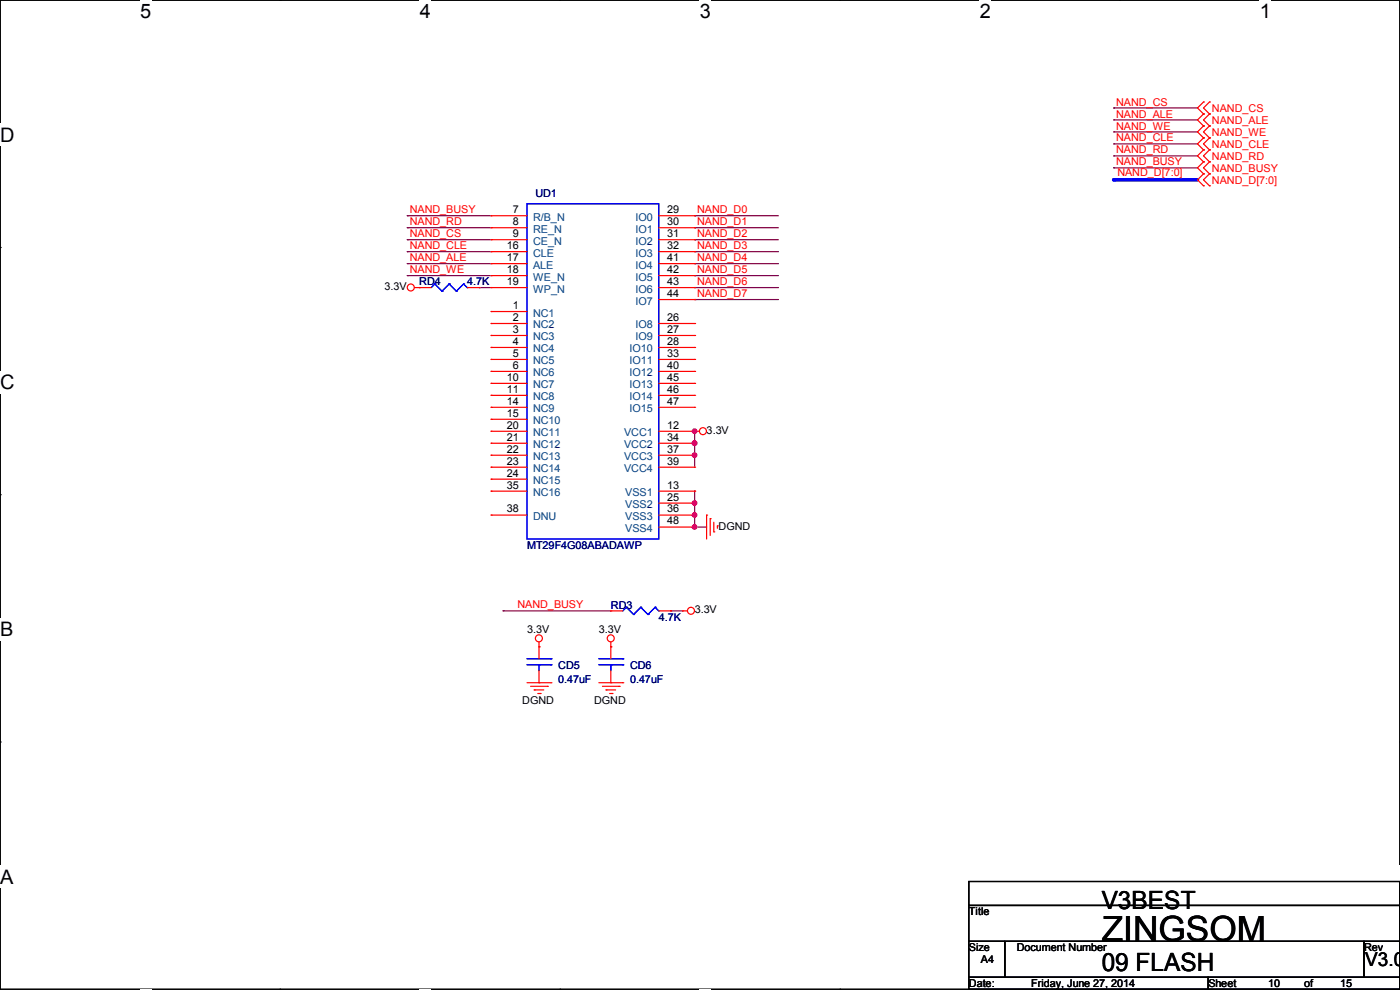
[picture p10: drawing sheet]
<svg xmlns="http://www.w3.org/2000/svg" width="297mm" height="210mm" viewBox="0 0 297 210" stroke-linecap="round" stroke-linejoin="round" font-family="sans-serif">
<path d="M0 0h297v209.8h-297z" fill="none" stroke="#000" stroke-width=".25"/>
<g fill="#fff">
<path d="M29.7 0h2.4v4.8h-2.4z"/>
<path d="M29.7 209.8h2.4v.2h-2.4z"/>
</g>
<path d="M59.4 0h.1M59.4 209.8h.1" fill="none" stroke="#000" stroke-width=".25"/>
<g fill="#fff">
<path d="M89.1 0h2.3v4.8h-2.3z"/>
<path d="M89.1 209.8h2.3v.2h-2.3z"/>
</g>
<path d="M118.8 0h.1M118.8 209.8h.1" fill="none" stroke="#000" stroke-width=".25"/>
<g fill="#fff">
<path d="M148.5 0h2.3v4.8h-2.3z"/>
<path d="M148.5 209.8h2.3v.2h-2.3z"/>
</g>
<path d="M178.2 0h.1M178.2 209.8h.1" fill="none" stroke="#000" stroke-width=".25"/>
<g fill="#fff">
<path d="M207.9 0h2.3v4.8h-2.3z"/>
<path d="M207.9 209.8h2.3v.2h-2.3z"/>
</g>
<path d="M237.6 0h.1M237.6 209.8h.1" fill="none" stroke="#000" stroke-width=".25"/>
<g fill="#fff">
<path d="M267.3 0h2.3v4.8h-2.3z"/>
<path d="M267.3 209.8h2.3v.2h-2.3z"/>
<path d="M0 26.2h3.1v4.8h-3.1z"/>
<path d="M0 78.7h3.1v4.7h-3.1z"/>
</g>
<path d="M0 52.5h.1M297 52.5h.1" fill="none" stroke="#000" stroke-width=".25"/>
<path d="M0 131.1h2.9v4.8h-2.9z" fill="#fff"/>
<path d="M0 104.9h.1M297 104.9h.1" fill="none" stroke="#000" stroke-width=".25"/>
<g fill="#fff">
<path d="M0 183.6h2.9v4.7h-2.9z"/>
<path d="M296.9 183.6h.1v4.7h-.1z"/>
</g>
<path d="M0 157.4h.1M297 157.4h.1" fill="none" stroke="#000" stroke-width=".25"/>
<g fill="none" stroke="#800040" stroke-width=".25">
<path d="M236.3 30.5h.1M236.3 35.6h.1M236.3 22.9h.1M236.3 25.4h.1M236.3 28h.1M236.3 33.1h.1M236.3 30.5h17.7M236.3 35.6h17.7M236.3 22.9h17.7M236.3 25.4h17.7M236.3 28h17.7M236.3 33.1h17.7"/>
<path d="M86.4 53.4h.1M86.4 50.8h.1M86.4 48.3h.1M86.4 55.9h.1M86.4 45.8h.1M86.4 58.5h.1M86.4 55.9h17.8M86.4 58.5h17.8M86.4 53.4h17.8M86.4 45.8h17.8M86.4 50.8h17.8M86.4 48.3h17.8"/>
<path d="M147.4 55.9h.1M147.4 58.5h.1M147.4 45.8h.1M147.4 48.3h.1M147.4 50.8h.1M147.4 53.4h.1M147.4 55.9h17.7M147.4 58.5h17.7M147.4 53.4h17.7M147.4 45.8h17.7M147.4 50.8h17.7M147.4 48.3h17.7"/>
<path d="M101.6 61h.1M101.6 61h2.6M147.4 61h.1M147.4 63.5h.1M147.4 61h17.7M147.4 63.5h17.7M147.4 94h.1M147.4 96.6h.1M147.4 91.5h.1M147.4 91.5v7.6M147.4 106.7h.1M147.4 109.3h.1"/>
<path d="M147.4 104.2h.1M147.4 111.8h.1M147.4 104.2v7.6M147.4 111.8h2.5M106.7 129.6h.1M106.7 129.6h22.9M142.3 129.6h.1M142.3 129.6h2.5"/>
</g>
<g fill="#f0f" stroke="#f0f" stroke-width=".25">
<circle cx="147.3" cy="94" r=".49"/>
<circle cx="147.3" cy="96.5" r=".49"/>
<circle cx="147.3" cy="91.5" r=".49"/>
<circle cx="147.3" cy="106.7" r=".49"/>
<circle cx="147.3" cy="109.2" r=".49"/>
<circle cx="147.3" cy="111.8" r=".49"/>
</g>
<path d="M236.3 38.1h17.7" fill="none" stroke="#00f" stroke-width=".76"/>
<circle cx="236.3" cy="38.1" r=".38" fill="#00f"/>
<g fill="none" stroke="#f00" stroke-width=".25">
<path d="M255.3 29.3h.1M255.3 31.8h.1M255.3 34.3h.1M255.3 36.9h.1M255.3 39.4h.1M255.3 21.6h.1M255.3 24.2h.1M255.3 26.7h.1M255.3 29.3l-1.3 1.2 1.3 1.3M255.3 31.8l-1.3 1.3 1.3 1.2M255.3 34.3l-1.3 1.3 1.3 1.3M255.3 36.9l-1.3 1.2 1.3 1.3"/>
<path d="M255.3 21.6l-1.3 1.3 1.3 1.3M255.3 24.2l-1.3 1.2 1.3 1.3M255.3 26.7l-1.3 1.3 1.3 1.3M256.6 31.8h.1M256.6 29.3h.1M256.6 34.3h.1M256.6 36.9h.1M256.6 39.4h.1M256.6 24.2h.1M256.6 21.6h.1M256.6 26.7h.1M256.6 29.3l-1.3 1.2 1.3 1.3"/>
<path d="M256.6 31.8l-1.3 1.3 1.3 1.2M256.6 34.3l-1.3 1.3 1.3 1.3M256.6 36.9l-1.3 1.2 1.3 1.3M256.6 21.6l-1.3 1.3 1.3 1.3M256.6 24.2l-1.3 1.2 1.3 1.3M256.6 26.7l-1.3 1.3 1.3 1.3M104.2 45.8h.1M104.2 48.3h.1M104.2 50.8h.1M104.2 53.4h.1M104.2 55.9h.1M104.2 58.5h.1"/>
<path d="M104.2 45.8h7.6M104.2 48.3h7.6M104.2 50.8h7.6M104.2 53.4h7.6M104.2 55.9h7.6M104.2 58.5h7.6M139.7 45.8h7.7M139.7 48.3h7.7M139.7 50.8h7.7M139.7 53.4h7.7M139.7 55.9h7.7M139.7 58.5h7.7"/>
<path d="M147.4 45.8h.1M147.4 48.3h.1M147.4 50.8h.1M147.4 53.4h.1M147.4 55.9h.1M147.4 58.5h.1M87.9 61h3.6M88.9 61h.1M99.1 61h2.5M101.6 61h.1M104.2 61h.1M104.2 66.1h.1"/>
<path d="M104.2 68.6h.1M104.2 71.2h.1M104.2 73.7h.1M104.2 76.2h.1M104.2 78.8h.1M104.2 61h7.6M104.2 68.6h7.6M104.2 66.1h7.6M104.2 71.2h7.6M104.2 73.7h7.6M104.2 76.2h7.6M104.2 78.8h7.6"/>
<path d="M139.7 61h7.7M139.7 68.6h7.7M139.7 71.2h7.7M139.7 73.7h7.7M139.7 76.2h7.7M139.7 78.8h7.7M139.7 63.5h7.7M147.4 68.6h.1M147.4 71.2h.1M147.4 73.7h.1M147.4 76.2h.1M147.4 78.8h.1"/>
<path d="M147.4 61h.1M147.4 63.5h.1M104.2 83.9h.1M104.2 86.4h.1M104.2 88.9h.1M104.2 91.5h.1M104.2 94h.1M104.2 96.6h.1M104.2 99.1h.1M104.2 81.3h.1M104.2 91.5h7.6M104.2 83.9h7.6"/>
<path d="M104.2 86.4h7.6M104.2 88.9h7.6M104.2 94h7.6M104.2 96.6h7.6M104.2 99.1h7.6M104.2 81.3h7.6M139.7 91.5h8.7M139.7 83.9h7.7M139.7 86.4h7.7M139.7 94h7.7M139.7 96.6h7.7M139.7 99.1h7.7"/>
<path d="M139.7 81.3h7.7M147.4 91.5h.1M147.4 94h.1M147.4 99.1h.1M147.4 81.3h.1M147.4 83.9h.1M147.4 86.4h.1M147.4 96.6h.1M104.2 109.3h.1M104.2 101.6h.1M104.2 104.2h.1M104.2 109.3h7.6"/>
<path d="M104.2 101.6h7.6M104.2 104.2h7.6M139.7 106.7h7.7M139.7 109.3h7.7M139.7 111.8h7.7M139.7 104.2h7.7M147.4 106.7h.1M147.4 111.8h.1M147.4 104.2h.1M147.4 109.3h.1M149.9 109.3h.1M149.9 109.3v5"/>
<path d="M150.7 110h.1M150.7 110v3.6M151.4 112.8h.1M151.4 110.8v2M152.2 111.5h.1M152.2 111.5v.6M114.3 137.2h.1M114.3 136.2v3.5M129.6 137.2h.1M129.6 129.6h.1M129.6 136.2v3.5M129.6 129.6h2.5"/>
<path d="M139.7 129.6h2.6M142.3 129.6h.1M144.8 129.6h.1M144.8 129.6h1M111.8 144.8h5.1M112.6 145.6h3.5M113.3 146.3h.1M113.3 146.3h2.1M114.1 147.1h.5M114.3 144.8h.1M114.3 142.3v2.5M114.6 147.1h.1"/>
<path d="M116.1 145.6h.1M116.9 144.8h.1M127 144.8h5.1M127.8 145.6h3.6M128.6 146.3h.1M128.6 146.3h2M129.3 147.1h.5M129.6 144.8h.1M129.6 142.3v2.5M129.8 147.1h.1M131.4 145.6h.1M132.1 144.8h.1"/>
<circle cx="87.1" cy="61" r=".74"/>
<circle cx="149.1" cy="91.5" r=".74"/>
<circle cx="114.3" cy="135.4" r=".74"/>
<circle cx="129.6" cy="135.4" r=".74"/>
<circle cx="146.6" cy="129.6" r=".74"/>
</g>
<path d="M205.5 187h91.5v5.1h-91.5zM205.5 192.1h91.5v7.6h-91.5zM205.5 199.7h7.6v7.6h-7.6zM213.1 199.7h76.2v7.6h-76.2zM289.3 199.7h7.7v7.6h-7.7zM205.5 207.3h50.8v2.5h-50.8zM256.3 207.3h40.7v2.5h-40.7z" fill="none" stroke="#000" stroke-width=".25"/>
<g fill="none" stroke="#00f" stroke-width=".25">
<path d="M111.8 43.2h27.9v71.1h-27.9zM92.2 60.2h.1M92.2 60.2l-.7 .8M92.2 60.2l1.6 1.6M93.8 61.8h.1M95.3 60.2h.1M95.3 60.2l-1.5 1.6M95.3 60.2l1.5 1.6M96.8 61.8h.1M98.3 60.2h.1M98.3 60.2l-1.5 1.6M98.3 60.2l.8 .8"/>
<path d="M99.1 61h.1M111.8 139.7h5.1M116.9 139.7h.1M127 139.7h5.1M132.1 139.7h.1M132.9 128.8h.1M132.9 128.8l-.8 .8M132.9 128.8l1.5 1.5M134.4 130.3h.1M135.9 128.8h.1M135.9 128.8l-1.5 1.5M135.9 128.8l1.6 1.5"/>
<path d="M137.5 130.3h.1M139 128.8h.1M139 128.8l-1.5 1.5M139 128.8l.7 .8M139.7 129.6h.1M111.8 141h5.1M114.3 141h.1M114.3 141v1.3M116.9 141h.1M127 141h5.1M129.6 141h.1M129.6 141v1.3"/>
<path d="M132.1 141h.1"/>
</g>
<g fill="#f0f" stroke="#f0f" stroke-width=".25">
<circle cx="147.3" cy="94" r=".49"/>
<circle cx="147.3" cy="96.5" r=".49"/>
<circle cx="147.3" cy="91.5" r=".49"/>
<circle cx="147.3" cy="106.7" r=".49"/>
<circle cx="147.3" cy="109.2" r=".49"/>
<circle cx="147.3" cy="111.8" r=".49"/>
</g>
<text font-size="7.4" x="233.7" y="199.7">ZINGSOM</text>
<g font-size="5.3">
<text x="233.7" y="192.8">V3BEST</text>
<text x="233.7" y="206">09 FLASH</text>
</g>
<g font-size="4.2">
<text x="29.7" y="3.9">5</text>
<text x="89.1" y="3.9">4</text>
<text x="148.5" y="3.9">3</text>
<text x="207.9" y="3.9">2</text>
<text x="267.2" y="3.9">1</text>
<text x="0" y="30.1">D</text>
<text x="0" y="82.5">C</text>
<text x="0" y="135">B</text>
<text x="0" y="187.4">A</text>
<text x="297" y="187.4">A</text>
</g>
<text font-size="4.1" x="289.6" y="204.9">V3.0</text>
<g font-size="2.3" fill="#f00">
<text x="236.8" y="22.4">NAND_CS</text>
<text x="257.1" y="23.7">NAND_CS</text>
<text x="236.8" y="24.9">NAND_ALE</text>
<text x="236.8" y="27.5">NAND_WE</text>
<text x="257.1" y="26.2">NAND_ALE</text>
<text x="257.1" y="28.8">NAND_WE</text>
<text x="236.8" y="30">NAND_CLE</text>
<text x="236.8" y="35.1">NAND_BUSY</text>
<text x="236.8" y="32.6">NAND_RD</text>
<text x="257.1" y="31.3">NAND_CLE</text>
<text x="257.1" y="33.9">NAND_RD</text>
<text x="237" y="37.4">NAND_D[7:0]</text>
<text x="257.1" y="36.4">NAND_BUSY</text>
<text x="257.1" y="38.9">NAND_D[7:0]</text>
<text x="86.9" y="47.8">NAND_RD</text>
<text x="86.9" y="45.3">NAND_BUSY</text>
<text x="147.9" y="45.3">NAND_D0</text>
<text x="147.9" y="47.8">NAND_D1</text>
<text x="86.9" y="52.9">NAND_CLE</text>
<text x="86.9" y="50.3">NAND_CS</text>
<text x="147.9" y="50.3">NAND_D2</text>
<text x="147.9" y="52.9">NAND_D3</text>
<text x="86.9" y="55.4">NAND_ALE</text>
<text x="86.9" y="58">NAND_WE</text>
<text x="147.9" y="55.4">NAND_D4</text>
<text x="147.9" y="58">NAND_D5</text>
<text x="147.9" y="60.5">NAND_D6</text>
<text x="147.9" y="63">NAND_D7</text>
<text x="109.8" y="129.1">NAND_BUSY</text>
</g>
<g font-size="2.3" fill="#000080">
<text x="113.6" y="41.7">UD1</text>
<text x="88.9" y="60.5">RD4</text>
<text x="99.1" y="60.5">4.7K</text>
<text x="111.8" y="116.4">MT29F4G08ABADAWP</text>
<text x="129.6" y="129.1">RD3</text>
<text x="139.8" y="131.7">4.7K</text>
<text x="118.4" y="141.8">CD5</text>
<text x="133.7" y="141.8">CD6</text>
<text x="118.4" y="144.9">0.47uF</text>
<text x="133.7" y="144.9">0.47uF</text>
</g>
<g font-size="2.3">
<text x="108.8" y="45.2">7</text>
<text x="108.8" y="47.8">8</text>
<text x="141.5" y="45.2">29</text>
<text x="141.5" y="47.8">30</text>
<text x="107.5" y="52.8">16</text>
<text x="108.8" y="50.3">9</text>
<text x="141.5" y="50.3">31</text>
<text x="141.5" y="52.8">32</text>
<text x="107.5" y="55.4">17</text>
<text x="107.5" y="57.9">18</text>
<text x="141.5" y="55.4">41</text>
<text x="141.5" y="57.9">42</text>
<text x="81.6" y="61.6">3.3V</text>
<text x="107.5" y="60.5">19</text>
<text x="108.8" y="65.5">1</text>
<text x="141.5" y="60.5">43</text>
<text x="141.5" y="63">44</text>
<text x="108.8" y="68.1">2</text>
<text x="108.8" y="70.6">3</text>
<text x="141.5" y="68.1">26</text>
<text x="141.5" y="70.6">27</text>
<text x="108.8" y="73.2">4</text>
<text x="108.8" y="75.7">5</text>
<text x="141.5" y="73.2">28</text>
<text x="141.5" y="75.7">33</text>
<text x="107.5" y="83.3">11</text>
<text x="107.5" y="80.8">10</text>
<text x="108.8" y="78.2">6</text>
<text x="141.5" y="78.2">40</text>
<text x="141.5" y="80.8">45</text>
<text x="141.5" y="83.3">46</text>
<text x="107.5" y="85.9">14</text>
<text x="107.5" y="88.4">15</text>
<text x="141.5" y="85.9">47</text>
<text x="107.5" y="90.9">20</text>
<text x="107.5" y="93.5">21</text>
<text x="141.5" y="93.5">34</text>
<text x="141.5" y="90.9">12</text>
<text x="149.9" y="92">3.3V</text>
<text x="107.5" y="96">22</text>
<text x="107.5" y="98.6">23</text>
<text x="107.5" y="101.1">24</text>
<text x="141.5" y="98.6">39</text>
<text x="141.5" y="96">37</text>
<text x="107.5" y="103.6">35</text>
<text x="141.5" y="106.2">25</text>
<text x="141.5" y="103.6">13</text>
<text x="107.5" y="108.7">38</text>
<text x="141.5" y="111.3">48</text>
<text x="141.5" y="108.7">36</text>
<text x="152.5" y="112.4">DGND</text>
<text x="147.4" y="130.1">3.3V</text>
<text x="111.8" y="134.2">3.3V</text>
<text x="127" y="134.2">3.3V</text>
<text x="110.8" y="149.4">DGND</text>
<text x="126" y="149.4">DGND</text>
<text x="205.5" y="194.1">Title</text>
<text x="205.5" y="201.8">Size</text>
<text x="215.7" y="201.8">Document Number</text>
<text x="289.4" y="201.8">Rev</text>
<text x="205.5" y="209.4">Date:</text>
<text x="208.1" y="204.3">A4</text>
<text x="218.7" y="209.4">Friday, June 27, 2014</text>
<text x="256.3" y="209.4">Sheet</text>
<text x="269" y="209.4">10</text>
<text x="276.7" y="209.4">of</text>
<text x="284.3" y="209.4">15</text>
</g>
<g font-size="2.3" fill="#004080">
<text x="113.1" y="46.8">R/B_N</text>
<text x="134.8" y="46.8">IO0</text>
<text x="113.1" y="49.4">RE_N</text>
<text x="113.1" y="51.9">CE_N</text>
<text x="134.8" y="49.4">IO1</text>
<text x="134.8" y="51.9">IO2</text>
<text x="113.1" y="54.4">CLE</text>
<text x="113.1" y="57">ALE</text>
<text x="113.1" y="59.5">WE_N</text>
<text x="134.8" y="54.4">IO3</text>
<text x="134.8" y="57">IO4</text>
<text x="134.8" y="59.5">IO5</text>
<text x="113.1" y="62.1">WP_N</text>
<text x="134.8" y="62.1">IO6</text>
<text x="134.8" y="64.6">IO7</text>
<text x="113.1" y="67.1">NC1</text>
<text x="113.1" y="69.7">NC2</text>
<text x="134.8" y="69.7">IO8</text>
<text x="113.1" y="72.2">NC3</text>
<text x="113.1" y="74.8">NC4</text>
<text x="113.1" y="77.3">NC5</text>
<text x="133.5" y="74.8">IO10</text>
<text x="133.5" y="77.3">IO11</text>
<text x="134.8" y="72.2">IO9</text>
<text x="113.1" y="79.8">NC6</text>
<text x="113.1" y="82.4">NC7</text>
<text x="133.5" y="79.8">IO12</text>
<text x="133.5" y="82.4">IO13</text>
<text x="113.1" y="84.9">NC8</text>
<text x="113.1" y="87.5">NC9</text>
<text x="133.5" y="84.9">IO14</text>
<text x="133.5" y="87.5">IO15</text>
<text x="113.1" y="90">NC10</text>
<text x="113.1" y="92.5">NC11</text>
<text x="113.1" y="95.1">NC12</text>
<text x="132.4" y="95.1">VCC2</text>
<text x="132.4" y="92.5">VCC1</text>
<text x="113.1" y="97.6">NC13</text>
<text x="113.1" y="100.2">NC14</text>
<text x="132.4" y="100.2">VCC4</text>
<text x="132.4" y="97.6">VCC3</text>
<text x="113.1" y="102.7">NC15</text>
<text x="113.1" y="105.2">NC16</text>
<text x="132.6" y="107.8">VSS2</text>
<text x="132.6" y="105.2">VSS1</text>
<text x="113.1" y="110.3">DNU</text>
<text x="132.6" y="112.9">VSS4</text>
<text x="132.6" y="110.3">VSS3</text>
</g>
</svg>
